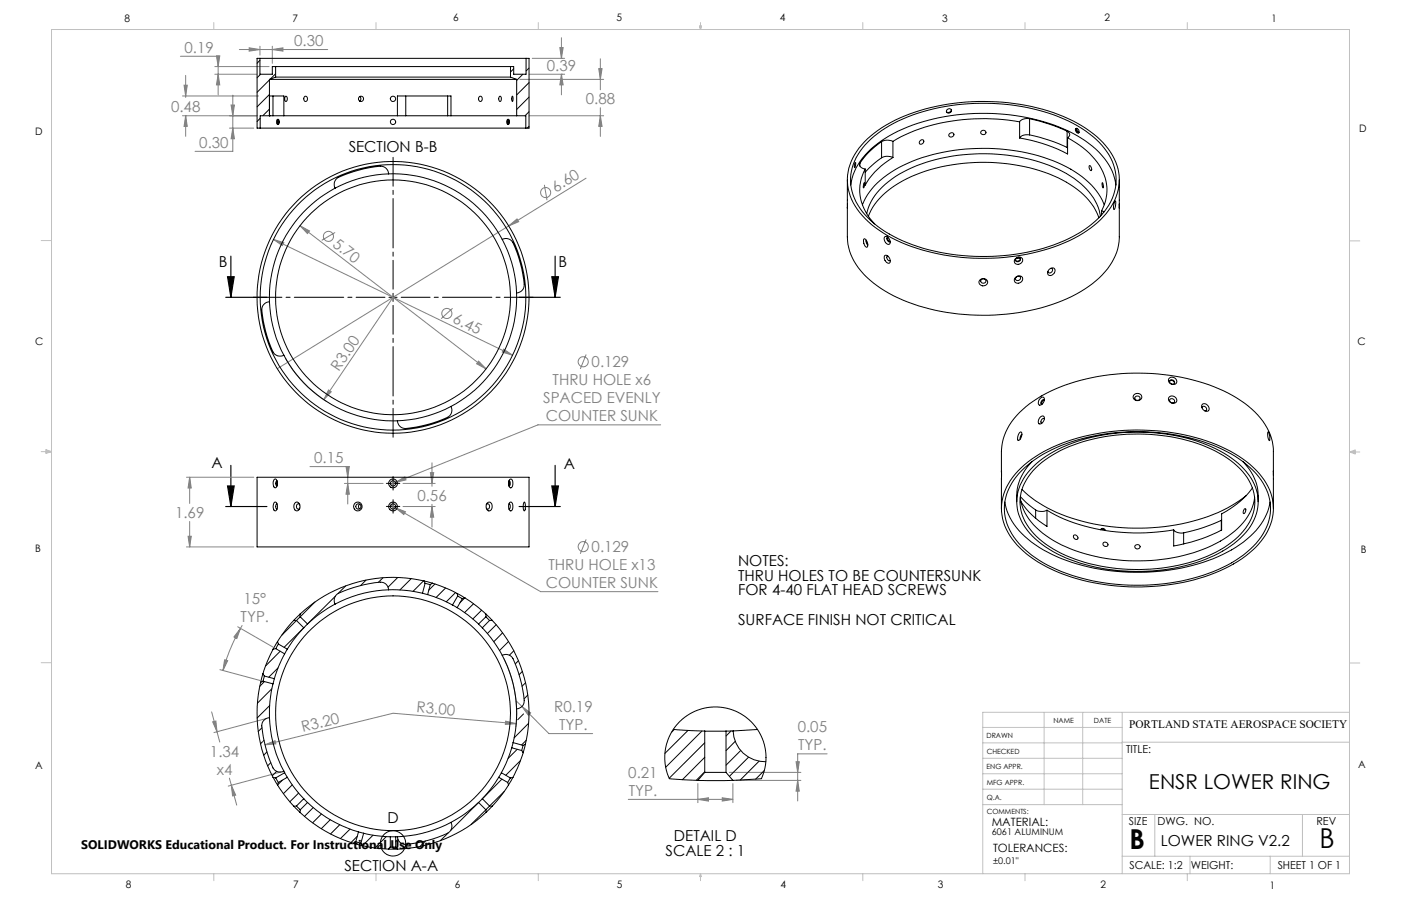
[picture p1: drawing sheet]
<svg xmlns="http://www.w3.org/2000/svg" width="432mm" height="279mm" viewBox="0 0 432 279" stroke-linecap="round" stroke-linejoin="round" font-family="sans-serif">
<g fill="none" stroke="#808080" stroke-width=".31">
<path d="M55.6 17.4h11.6v11.8M66.7 17.2h1l-.5 3.3zM73.8 15.3h27.2M76.8 14.7l3.3 .6-3.3 .5zM80.1 14.3v2.7M83.9 15.3l3.3-.6v1.1zM83.9 14.3v5.2M164 18h10M172.5 14.7h1.1l-.6 3.3zM173 11.6v6.4M173 18h.1M185 18.1v9.6"/>
<path d="M56.2 35.7h23M56.2 29.6h23.5M56.7 26.3h1l-.5 3.3zM57.2 35.7l.5 3.3h-1zM57.2 23.2v6.9M57.2 35.6v6.5M66.2 22.9h12.9M66.2 20.5h16.7M67.2 22.9l.5 3.3h-1zM70.7 39.5h7.5M71.2 32.4h1l-.4 3.3zM71.8 39.5l.4 3.3h-1z"/>
<path d="M71.8 29.4v17.3h-11.7M160.2 24.5h25.9M163.1 35.7h23M163.2 22.9h10.8M173 22.9l.6 3.3h-1.1zM173 22.9v6.3M173 22.9h.1M184.5 21.2h1.1l-.6 3.3zM185 35.7l.6 3.3h-1.1zM185 33.2v8.9M167.8 57l.8 4.7M180.6 55l-95.1 58.7"/>
<path d="M84.3 73.8l73.7 35.7M84.3 73.8l3.2 1-.5 .9zM92.5 69.6l2.9 1.6-.6 .8zM92.5 69.6l57.3 44.2M103.3 71.7l-4.1 2.4M156.8 69.7l2.5-2.2 .6 .9zM121.1 91.7l-21.3 31.6M139.5 95.1l-3.5 3.2M87.9 110.4a38 38 0 0 0 12.7 13.4M147.5 111.4l2.3 2.4-2.9-1.6zM155.2 107.7l2.8 1.8-3.2-.9zM180.7 109.3l-1.8 4.5"/>
<path d="M101.2 120.3l.9 .5-2.3 2.5zM203.6 131h-37.8l-43.9 17.8M57.5 147.2h20.7M58.5 147.2l.4 3.3h-.9zM58.5 147.2v8.1M95.5 143.9h11.7v11.5M106.2 149.1h11.9M106.6 143.9h1.1l-.5 3.3zM107.2 149.1l.5 3.3h-1.1zM120.4 155.8l1.4 .8M121.8 156.6l3.2 1.2-.5 .9zM121.8 156.6l44.8 25.9h36.2"/>
<path d="M121.9 148.8l2.9-1.7 .3 .9zM121.9 148.8l-1.5 .6M124.2 149.1h9.9M124.2 156.2h9.9M132.6 145.8h1.1l-.6 3.3zM133.1 156.2l.6 3.3h-1.1zM133.1 142.7v7.3M133.1 155.5v7.1M57.5 168.7h20.7M58 165.4h.9l-.4 3.3zM58.5 160.8v7.9M180.7 166.3l-1.8 4.5"/>
<path d="M73.3 193.3l10.8 6.2M74.1 193.8l-1.1 3.1-.9-.5zM74.1 193.8l-3.3 6.8-2.1 6.2M74.7 192.8l-.6 1M65.2 219.5l1.7 6.2M67.8 206.5l12.3 3.3M69.2 203.5l1 .3-1.5 3zM155.3 203a38.3 38.3 0 0 1 3.7 21.2M159.1 216.1l1.8 1.8M160.9 217.9l2.6 2-.7 .7zM160.9 217.9l8.3 8.3h13.5M65.5 222.6l1-.2 .4 3.3z"/>
<path d="M66.9 225.7l.8 3.1M70.7 240l.6 2.1M81.7 229.7l3.1-1.3 .2 1zM82.1 221.6l-16.2 4.3M86.5 238.1l-16.2 4.3M155.9 222.4l3.2 .8-3.3 .2zM159.1 223.2l-38-3.2-39.4 9.7M224.8 238.2h22M245.4 234.9h.9l-.4 3.3zM254.9 232.5h-9v14.5M71.3 242.1l1.7 6.2M71.3 242.1l1.3 3.1-.9 .3z"/>
<path d="M193.6 246.5h32.3M215.1 246.5l3.3-.5v1.1zM215.1 241.7v5.8M222.6 246l3.3 .5-3.3 .6zM225.9 241.7v5.8M226.9 240.7h19.9M245.9 240.7l.4 3.3h-.9z"/>
<circle cx="168.2" cy="59.4" r="1.56"/>
<circle cx="101.2" cy="72.9" r="1.54"/>
<circle cx="137.7" cy="96.7" r="1.56"/>
<circle cx="179.8" cy="111.6" r="1.56"/>
<circle cx="179.8" cy="168.6" r="1.56"/>
</g>
<g fill="none" stroke="#000" stroke-width=".31">
<path d="M119.9 91.7h2.5M121.1 90.5v2.5M119.9 156.2h2.5M119.9 149.1h2.5M121.1 147.8v2.5M121.1 154.9v2.5"/>
<circle cx="121.1" cy="260.1" r="3.9"/>
</g>
<path d="M71.2 79v12.7M171.1 79v12.7M69.6 91.7h12.7M70.1 85.3h2.1l-1 6.4zM160 91.7h12.7M170.1 85.3h2l-1 6.4zM69.6 156.2h12.7M70.1 149.9h2.1l-1 6.3zM71.2 143.5v12.7M160 156.2h12.7M170.1 149.9h2l-1 6.3zM171.1 143.5v12.7" fill="none" stroke="#000" stroke-width=".35"/>
<path d="M118.6 91.7h-40.6M121.1 89.2v-40.7M121.1 94.2v40.6M123.6 91.7h40.7" fill="none" stroke="#000" stroke-width=".31" stroke-dasharray="15.2 1.3 1.3 1.3" stroke-dashoffset="6.3"/>
<path d="M119.9 156.2h-.8M119.9 149.1h-.8M121.1 154.9v-.8M121.1 157.4v.8M121.1 147.8v-.8M121.1 150.3v.8M122.4 156.2h.8M122.4 149.1h.8" fill="none" stroke="#000" stroke-width=".31" stroke-dasharray="15.2 1.3 1.3 1.3"/>
<g fill="none" stroke="#c0c0c0" stroke-width=".31">
<path d="M15.9 9.1h400v260.4h-400zM65.9 6.9v2.2M115.9 6.9v2.2M165.9 6.9v2.2M215.6 8h.6l-.3 1.1zM215.7 8l.2 1.1M215.9 6.9v2.2M216 8l-.1 1.1M265.9 6.9v2.2M315.9 6.9v2.2M365.9 6.9v2.2M12.7 74.2h3.2"/>
<path d="M415.9 74.3h3.2M12.7 139.3h3.2M14.2 139.1l1.7 .2M14.2 138.7l1.7 .6-1.7 .5zM15.9 139.3l-1.7 .3M415.9 139.4h3.2M415.9 139.4l1.8-.6v1.2zM415.9 139.4l1.8 .3M417.7 139.2l-1.8 .2M12.7 204.4h3.2M321.8 219.7v28.4M333.7 219.7v28.4"/>
<path d="M345.9 219.7v49.8M415.9 204.5h3.2M415.9 219.7h-113v49.8M302.9 233.9h43M302.9 229.1h43M302.9 224.3h43M302.9 238.6h43M345.9 228.9h70M302.9 248.1h43M302.9 243.4h43M345.9 251.2h70M355.9 251.2v12.9"/>
<path d="M401.4 251.2v12.9M65.9 269.5v2.1M115.9 269.5v2.1M165.9 269.5v2.1M215.9 269.5v2.1M215.9 269.5l.3 .8h-.6zM265.9 269.5v2.1M315.9 269.5v2.1M345.9 264.1h70M365.9 269.5v2.1M366.8 264.1v5.4M391.5 264.1v5.4"/>
</g>
<g fill="#000">
<path d="M170.1 85.3h2l-1 6.4zM70.1 85.3h2.1l-1 6.4z"/>
<path d="M170.1 149.9h2l-1 6.3zM70.1 149.9h2.1l-1 6.3z"/>
</g>
<g fill="#808080">
<path d="M81.7 229.7l3.1-1.3 .2 1z"/>
<path d="M156.8 69.7l2.5-2.2 .6 .9z"/>
<path d="M101.2 120.3l.9 .5-2.3 2.5z"/>
<path d="M155.9 222.4l3.2 .8-3.3 .2z"/>
<path d="M147.5 111.4l-.6 .8 2.9 1.6zM92.5 69.6l2.3 2.4 .6-.8z"/>
<path d="M58.5 147.2l.4 3.3h-.9zM58 165.4h.9l-.4 3.3zM107.2 149.1l.5 3.3h-1.1zM106.6 143.9h1.1l-.5 3.3zM133.1 156.2l.6 3.3h-1.1zM132.6 145.8h1.1l-.6 3.3zM121.9 148.8l3.2-.8-.3-.9zM121.8 156.6l2.7 2.1 .5-.9zM74.1 193.8l-1.1 3.1-.9-.5zM69.2 203.5l1 .3-1.5 3zM65.5 222.6l1-.2 .4 3.3zM71.3 242.1l1.3 3.1-.9 .3zM160.9 217.9l1.9 2.7 .7-.7zM185 35.7l.6 3.3h-1.1zM184.5 21.2h1.1l-.6 3.3zM173 22.9l.6 3.3h-1.1zM172.5 14.7h1.1l-.6 3.3zM71.2 32.4h1l-.4 3.3zM71.8 39.5l.4 3.3h-1zM56.7 26.3h1l-.5 3.3zM57.2 35.7l.5 3.3h-1zM67.2 22.9l.5 3.3h-1zM66.7 17.2h1l-.5 3.3zM245.4 234.9h.9l-.4 3.3zM245.9 240.7l.4 3.3h-.9z"/>
<path d="M84.3 73.8l2.7 1.9 .5-.9zM155.2 107.7l-.4 .9 3.2 .9z"/>
<path d="M215.1 246.5l3.3-.5v1.1zM222.6 246l3.3 .5-3.3 .6z"/>
<path d="M76.8 14.7l3.3 .6-3.3 .5zM83.9 15.3l3.3-.6v1.1z"/>
</g>
<g fill="none" stroke="#000" stroke-width=".31">
<path d="M80.1 18h82M80.1 18h-.9v21.5h1M80.1 18.6l-.9 .9M80.1 18v4.9h3.8v-2.4h1M162.1 18h1v21.5h-1M162.1 18v4.9h-3.8v-2.4h-1M80.2 39.5h81.9M80.2 36.5l-1 1M80.3 22.9l-1.1 1.1M83 29.6h4.5v6.1M83 35.7h.1M83 24.5h76.2"/>
<path d="M83 35.7h1.1M83 24.7l-3.8 3.8M83 29.1l-3.8 3.8M83 33.7l-2 2M83 24.5v11.2M83 35.7h-2.8v3.8M84.1 35.7h3.4M84.1 29.6v6.1M84.9 23.8h72.4M84.9 20.5h72.4M84.9 22.8l-1.6 1.6M84.9 20.5v3.3"/>
<path d="M84.9 23.8l-1.9 .7M85.4 36.9a.58 .58 0 0 1 .7 .2 .58 .58 0 0 1 0 .8l-.3 .5a.96 .96 0 0 1-.4-1.5zM85.4 36.9v1.3M85.5 36.8a1.13 1.13 0 0 1 0 1.5M87.5 35.7h35M88 29.7a.85 .85 0 0 1 .6 .8 .85 .85 0 0 1-.5 .8 1.26 1.26 0 0 1-.1-1.6zM94 29.7a.75 .75 0 0 1 .8 .8 .75 .75 0 0 1-.9 .7l-.3-.9zM110.9 29.8a.86 .86 0 0 1-.1 1.4M122.5 35.7v-6.1h16.5v6.1M122.5 35.7h2.6M125.1 35.7h12.9M125.1 29.6v6.1"/>
<path d="M138 35.7h1M138 29.6v6.1M139 35.7h20.2M147.7 29.8a.76 .76 0 0 1 1 .5 .76 .76 0 0 1-.6 1 .87 .87 0 0 1-.4-1.5zM154 29.7a.86 .86 0 0 1 .5 .8 .86 .86 0 0 1-.5 .8 1.2 1.2 0 0 1 0-1.6zM156.5 36.8a.87 .87 0 0 1 .5 .8 .87 .87 0 0 1-.5 .8 1.15 1.15 0 0 1 0-1.6zM156.7 36.8a1.22 1.22 0 0 0 0 1.5M156.8 36.9v1.3M157.3 23.8l1.9 .7M157.3 20.5v3.3M157.9 29.7a1.1 1.1 0 0 1 .1 1.5l-.1 .1-.2-.4zM158.3 21.2l-1 1"/>
<path d="M159.2 35.7h2.9v3.8M159.2 24.5v11.2M161.1 22.9l-1.9 1.9M163.1 21l-1 .9M163.1 25.5l-3.9 3.8M163.1 30l-3.9 3.8M163.1 34.5l-1.3 1.2M163.1 38.9l-.6 .6M293.2 33.9a.87 .87 0 0 1-.6 .7 .87 .87 0 0 1-.9-.2M314.3 37.6a59.7 59.7 0 0 0-37.9 5.3l-1.2 .7M314.3 37.6v4.9M317.3 36.6a54.8 54.8 0 0 1 11.6 3.9"/>
<path d="M317.3 36.6a3 3 0 0 0-3 1M317.3 36.6v5M331.6 39.7a.83 .83 0 0 1 .8 .4 .83 .83 0 0 1-.1 1 1.04 1.04 0 0 1-.7-1.4zM331.8 39.6l.7 1.3a1.03 1.03 0 0 1-.7-1.3zM103.3 58a38.1 38.1 0 0 0-20.3 35.1M119.8 53.6a38.1 38.1 0 0 1 35 20.2M119.8 53.6a2.41 2.41 0 0 0-2.6-2.3 39.5 39.5 0 0 0-13.3 3.7l-.8 1.2-.1 .9 .3 .9M119.8 53.6a37.7 37.7 0 0 0-16.5 4.4M261.2 55.5v8.7v-1.3M262.2 57a19.8 19.8 0 0 1 9.4-13.6 57.6 57.6 0 0 1 32.4-8.4 57 57 0 0 1 30.5 8.4 20 20 0 0 1 9.4 13.6M263.6 50.1l.1 1.1-.3 .5-.1-.8zM265 50.4a1.48 1.48 0 0 0 1.7 1.7"/>
<path d="M265 50.4v.8M266.4 56.3v1.1l-.3 .6zM266.7 52.1a14 14 0 0 0 2.9 17M267.4 42.8a48.6 48.6 0 0 1 26.6-10.9 64.6 64.6 0 0 1 38 6.1 24 24 0 0 1 12.6 14.1 16.8 16.8 0 0 1-6.3 16.5 49.8 49.8 0 0 1-27.1 10.6 63.7 63.7 0 0 1-37.8-6.6 23.8 23.8 0 0 1-11.7-13.2 16.4 16.4 0 0 1 5.7-16.6zM268.4 42.9a48.3 48.3 0 0 1 26.5-10.6 62.7 62.7 0 0 1 37.1 6.5 22.8 22.8 0 0 1 11.5 13 16 16 0 0 1-5.8 16.3 46.2 46.2 0 0 1-24.6 10.3 64.1 64.1 0 0 1-37.7-5.5 25 25 0 0 1-12.4-12.7 15.5 15.5 0 0 1 4.5-16.4zM271.7 43.7a23.9 23.9 0 0 0-6.7 6.7M271.7 48.6l-3 2.4-2 2.2M271.7 43.7v4.9M275.2 43.6a3.8 3.8 0 0 0-3.5 .1M275.2 48.6a23.9 23.9 0 0 0-8.5 8.5v-5M275.2 48.6a3.8 3.8 0 0 0-3.5 0M275.2 43.6v5"/>
<path d="M283.7 43.3a.63 .63 0 0 1 1 .1 .63 .63 0 0 1-.4 .9 .62 .62 0 0 1-1-.1 .62 .62 0 0 1 .4-.9zM292.7 41.2a.75 .75 0 0 1 1-.2 .75 .75 0 0 1 .2 1 .75 .75 0 0 1-1 .3l-.4-.4zM317.3 41.6a52.2 52.2 0 0 1 11.6 3.9M317.3 41.6a3 3 0 0 0-3 .9M328.9 40.5a1.06 1.06 0 0 1 .8 .9 1.06 1.06 0 0 1-.7 1.1M328.9 40.5v5M328.9 45.5h.1M329 42.5a22.7 22.7 0 0 1 11.6 12.4 13.3 13.3 0 0 1-1.1 10.2M329 42.5v5a49.1 49.1 0 0 0-14.7-5M335.8 51.1a.98 .98 0 0 1 .4 1.5 1.25 1.25 0 0 1-.4-1.5zM339.7 56.3l.3 .8v.9l-.3-.6zM345 55.5v8.7v-1.4"/>
<path d="M154.8 73.8a2.45 2.45 0 0 1 3.3 1.1 38.5 38.5 0 0 1 3.4 13.4l-.3 .9-.7 .7-1.3 .4M154.8 73.8a37.9 37.9 0 0 1 4.4 16.5M261.2 64v9a18.2 18.2 0 0 0 8 14.3 53.8 53.8 0 0 0 29.9 9.8 62.4 62.4 0 0 0 33.9-7.1 22.8 22.8 0 0 0 11.7-14.4l.3-2.2v-9.4M265.8 63.1a22.6 22.6 0 0 1 11.3-11.5 60.6 60.6 0 0 1 41.3-4 36.9 36.9 0 0 1 18.8 10.4l2 2.8 1.1 2.3M266.2 73.7a1.68 1.68 0 0 1 1.2 2.4l-.2 .1a2.03 2.03 0 0 1-1-2.5zM267 74.1l.1 1 .4 .4M267.1 65.9a19.6 19.6 0 0 1 10.1-12.2 56.5 56.5 0 0 1 40-4.6 35.2 35.2 0 0 1 18.5 10.1 14.8 14.8 0 0 1 3.5 7.4M267.7 66.7a22.7 22.7 0 0 1 12-11.7 57.4 57.4 0 0 1 47.7 .5 21.5 21.5 0 0 1 11.3 11.7M272.6 78.9a1.43 1.43 0 0 1 1.5 .4 1.43 1.43 0 0 1 .3 1.6l-.2 .2a1.62 1.62 0 0 1-1.6-2.2zM272.7 73.1a1.48 1.48 0 0 1 1.4 .6 1.48 1.48 0 0 1 0 1.6 1.58 1.58 0 0 1-1.4-2.2zM273.6 73.1a.8 .8 0 0 0-.1 1 .8 .8 0 0 0 .9 .4 .99 .99 0 0 1-.8-1.3M273.6 79a.82 .82 0 0 0-.1 .9 .82 .82 0 0 0 .9 .4"/>
<path d="M312.9 79.8a1.15 1.15 0 0 1 1.6-.5 1.15 1.15 0 0 1 .5 1.6 1.2 1.2 0 0 1-1.5 .6 1.2 1.2 0 0 1-.8-1.4zM313.1 79.8l1.3-.2a.85 .85 0 0 1-.5 .9 .85 .85 0 0 1-.9-.2M313.1 79.7a.75 .75 0 0 1 1-.4 .75 .75 0 0 1 .4 1 .75 .75 0 0 1-1 .4l-.5-.3zM339.5 65.1l.8 .2M339.5 65.1v1.2M343.6 62h.2l.1 .6-.5 2a2.41 2.41 0 0 1 .2-2.6zM83 93.1a2.47 2.47 0 0 0-2.3 2.5 38.5 38.5 0 0 0 3.7 13.3l1.2 .8 1 .1 .9-.3M83 93.1a38.2 38.2 0 0 0 4.5 16.4M159.2 90.3a38.1 38.1 0 0 1-20.2 35M301.9 86.5a1.26 1.26 0 0 1 1.8-.5 1.26 1.26 0 0 1 .4 1.8 1.28 1.28 0 0 1-1.7 .2 1.28 1.28 0 0 1-.5-1.5zM312.9 85.6a1.15 1.15 0 0 1 1.6-.5 1.15 1.15 0 0 1 .5 1.6 1.2 1.2 0 0 1-1.5 .6 1.2 1.2 0 0 1-.8-1.4zM313.1 85.5a.75 .75 0 0 1 1-.4 .75 .75 0 0 1 .4 1 .75 .75 0 0 1-1 .4l-.5-.3z"/>
<path d="M323.2 83.3l.3-.3a.98 .98 0 0 1 1.5-.1 .98 .98 0 0 1-.2 1.5 1 1 0 0 1-1.5 .5 1 1 0 0 1-.1-1.6zM323.8 82.8a.7 .7 0 0 1 .6 .8 .7 .7 0 0 1-.9 .6l-.4-.1-.1-.4M87.5 109.5a38 38 0 0 0 35 20.3M360.2 116.8a1.36 1.36 0 0 1 1.8-.3 1.36 1.36 0 0 1 .5 1.8 1.44 1.44 0 0 1-1.7 0 1.44 1.44 0 0 1-.6-1.5zM360.5 117.5a.87 .87 0 0 1 1.4 .6M360.6 117.3a.73 .73 0 0 1 1.3 .1 .73 .73 0 0 1-.6 1.1l-.8-.6zM139 125.3a2.48 2.48 0 0 1-1 3.4 38.5 38.5 0 0 1-13.4 3.4l-1-.3-.7-.7-.4-1.3M139 125.3a38.5 38.5 0 0 1-16.5 4.5M314.3 133.3l.4-.1a2.04 2.04 0 0 1-.8 2.6 2.11 2.11 0 0 1 .4-2.5zM315 133.9l-.5 .7v.8M320.5 128.7a.77 .77 0 0 1 1.4 0 1.69 1.69 0 0 1-1.6 2l-.3-.8zM320.6 122.8l1-.3a1.54 1.54 0 0 1-1.3 2.4l-.3-.9z"/>
<path d="M321.9 129.2a.82 .82 0 0 0-.9 .3 .82 .82 0 0 0 .1 1M321.9 123.3a.83 .83 0 0 0-.9 .4 .83 .83 0 0 0 .1 1 1.07 1.07 0 0 1 .8-1.3M349.7 121.6a1.24 1.24 0 0 1 1.7-.1 1.24 1.24 0 0 1 .2 1.7 1.24 1.24 0 0 1-1.8 .2 1.24 1.24 0 0 1-.1-1.8zM360.5 122.3a1.29 1.29 0 0 1 1.8 .2 1.29 1.29 0 0 1-.1 1.8 1.34 1.34 0 0 1-1.6-.4 1.34 1.34 0 0 1-.1-1.6zM360.6 123.1a.74 .74 0 0 1 1.3 .1 .74 .74 0 0 1-.6 1.1l-.8-.6zM370.5 125.8a.71 .71 0 0 1 1.1-.2 .71 .71 0 0 1-.1 1.1h-.2M370.7 124.6a1.41 1.41 0 0 1 1.6 .5 1.41 1.41 0 0 1 0 1.7 1.47 1.47 0 0 1-1.6-.6 1.47 1.47 0 0 1 0-1.6zM390.8 133.2a2.68 2.68 0 0 1 .4 2.7 3.9 3.9 0 0 1-.4-2.7zM79.2 147.2h83.9v21.5h-83.9zM84.5 147.9l.2-.2a1.58 1.58 0 0 1 .3 2.7 1.4 1.4 0 0 1-.7-2.2zM84.5 155l.2-.2a1.6 1.6 0 0 1 .3 2.7 1.4 1.4 0 0 1-.7-2.2zM85.4 155.4a1.08 1.08 0 0 0 0 1.6"/>
<path d="M85.4 148.3a1.04 1.04 0 0 0 0 1.6M85.4 148.4l-.1 .6 .1 .8M91.1 155a1.25 1.25 0 0 1 1.3 .5 1.25 1.25 0 0 1-.1 1.5 .98 .98 0 0 1-1.3 .4 .98 .98 0 0 1-.4-1.3zM92.4 155.7a.57 .57 0 0 0-.8-.3 .57 .57 0 0 0-.2 .8 .57 .57 0 0 0 .2 .7 .57 .57 0 0 0 .8-.2M110.8 155.5l-.3 .7 .3 .7M149.9 155.6a.61 .61 0 0 1 .8-.1 .61 .61 0 0 1 .2 .8l-.3 .7-.7-.3M150.1 155.2a.97 .97 0 0 1 1.3-.2 .97 .97 0 0 1 .3 1.3 .97 .97 0 0 1-.8 1.3 .97 .97 0 0 1-1.1-1.2zM156.8 148.4l.2 .4-.2 1M156.9 155.4a1.07 1.07 0 0 1 0 1.6M156.9 148.3a1.03 1.03 0 0 1 0 1.6M157.1 147.9l.5-.2a1.85 1.85 0 0 1-.2 2.8 1.89 1.89 0 0 1-.3-2.6zM157.1 155l.2-.2a1.66 1.66 0 0 1 .3 2.7l-.2 .1a1.87 1.87 0 0 1-.3-2.6z"/>
<path d="M161.6 154.8a2.92 2.92 0 0 1 0 2.8 2.75 2.75 0 0 1 0-2.8zM308.6 145.5v-6.3a18.4 18.4 0 0 1 7.6-13.8 51.3 51.3 0 0 1 27.6-10 62.2 62.2 0 0 1 37.4 7.3 22.5 22.5 0 0 1 10.9 13.5l.4 2.1v7.2M308.7 146.6v-1.3l-.1 11.5M309.7 154.8a20 20 0 0 0 9.4 13.2 58.1 58.1 0 0 0 34.2 8.5 55 55 0 0 0 29.9-9.3 19.6 19.6 0 0 0 8.2-12.4M314.5 153.4a17.8 17.8 0 0 0 9 12.5 53.1 53.1 0 0 0 31.2 7 45.5 45.5 0 0 0 25.9-9.1 16 16 0 0 0 6.1-10.4M314.5 153.1l1.7 1.8 3 2.4M314.6 144.4a48 48 0 0 1 26.5-11.2 65.5 65.5 0 0 1 38.1 5.9 24.4 24.4 0 0 1 12.8 14.1 16.5 16.5 0 0 1-6 16.5 49.2 49.2 0 0 1-26.8 10.8 64.3 64.3 0 0 1-37.9-6.4 23.3 23.3 0 0 1-12.3-14.2 16.2 16.2 0 0 1 5.6-15.5zM314.6 154.7a24.1 24.1 0 0 0 8.1 7.6v-5M314.9 145.1a44 44 0 0 1 23.9-11 63.8 63.8 0 0 1 40.8 6 22.9 22.9 0 0 1 11.5 13 15.6 15.6 0 0 1-4.8 15.4 44 44 0 0 1-23.9 11 63.8 63.8 0 0 1-40.8-5.9 22.9 22.9 0 0 1-11.5-13.1 15.6 15.6 0 0 1 4.8-15.4zM315 151a43.1 43.1 0 0 0 22 10.6 64.9 64.9 0 0 0 41.2-4.9l3.8-2.3 2.1-1.5M318.1 142.4a15.1 15.1 0 0 0-4.7 12.3M318.4 144a41.4 41.4 0 0 1 23.3-10.1 57.3 57.3 0 0 1 35.5 5.8 20.1 20.1 0 0 1 10.4 12.6 15.1 15.1 0 0 1-6.2 14.5 46.6 46.6 0 0 1-28 9.3 53.1 53.1 0 0 1-31.2-7.5 17.8 17.8 0 0 1-8.8-13 14.7 14.7 0 0 1 5-11.6z"/>
<path d="M319.2 144.3a39.4 39.4 0 0 1 21.3-9.6 57.9 57.9 0 0 1 34.1 4.4 21.6 21.6 0 0 1 11.6 12 13.9 13.9 0 0 1-4.7 14.5 41.8 41.8 0 0 1-23.4 9.6 55.7 55.7 0 0 1-33.4-5.9 19.3 19.3 0 0 1-10.1-12.4 14 14 0 0 1 4.6-12.6zM319.2 157.3a3.8 3.8 0 0 0 3.5 0M319.2 157.3v2.5M322.7 157.3a56.4 56.4 0 0 0 33.9 6.8l5.1-.7M383.1 142.4a15.4 15.4 0 0 1 4.7 12.3M383.5 157l.1-.1a.71 .71 0 0 1 .1 1.2l-.3 .3a.9 .9 0 0 1 .1-1.4zM386 150.5a26 26 0 0 1-9.5 8v4.9a48.2 48.2 0 0 1-14.8 5v-5M392.5 146.6v-1.4v11.6M112.8 178.9l-1.7 1.7M118 178.2l-1.4 1.4M122.6 178.1l-3 3M126.8 178.4l-3.5 3.5"/>
<path d="M130.5 179.1l-3.2 3.3M130.7 179.1l2.6 .7M130.7 179.1a42 42 0 0 0-38.2 10.3M130.7 179.1l.3 .8M131 179.9l1.6 .4M131 179.9l-.8 3.1M133.3 179.8l4.8 1.8 2.8 1.4M133.3 179.8l-.7 .5M330.9 165.2a.81 .81 0 0 1 1 .1 .81 .81 0 0 1 .1 1 .93 .93 0 0 1-1.1-1.1zM339.2 163.3a.86 .86 0 0 1 .9-.3 .86 .86 0 0 1 .6 .6M339.2 163.4l.9-.2 .5 .4M361.7 163.4a3.1 3.1 0 0 0 3.1 .9"/>
<path d="M364.8 164.3v3.4M376.4 160.5a50.9 50.9 0 0 1-11.6 3.8M376.4 160.5v3M376.5 160.4l-.1 .1M85.5 197.8l-1.3 2.4M85.5 197.8l.3 .8M85.8 198.6l-.8 1.4M85.8 198.6l2.7 1.6M90.6 191.3l-2.7 3.2-2.4 3.3M90.6 191.3h.8M91.4 191.3l2.2 2.3M91.4 191.3l-4.6 4.6"/>
<path d="M92.5 189.4l-1.9 1.9M92.5 189.4v.8M92.5 190.2l-1.1 1.1M92.5 190.2l2.3 2.2M93.6 193.6l-3.3 4-1.8 2.6M93.6 193.6l-6 6M94.8 192.4l-1.2 1.2M97.1 185.6l-4.6 4.6M103.3 186.3a38.9 38.9 0 0 0-8.5 6.1M103.4 183.9l-8.6 8.5M106.5 180.7l-2.3 2.4M119.8 181.9a2.41 2.41 0 0 0-2.6-2.4 39.5 39.5 0 0 0-13.3 3.7l-.8 1.2-.1 1 .3 .9"/>
<path d="M119.8 181.9a39 39 0 0 1 10.4 1.1M119.8 181.9a37.7 37.7 0 0 0-16.5 4.4M130.2 183l1.6 .4M131.8 183.4a35.2 35.2 0 0 1 7.7 3.2M132.6 180.3l-.8 3.1M134.1 180.1l-1.9 1.9M137.3 181.3l-2.9 3M139.5 186.6l1.4 .8M140.4 182.7l-2.9 2.9M140.9 183l2.4 1.4M140.9 187.4l3.4 2.3 3.2 2.7M140.9 183l.2 .8"/>
<path d="M141.1 183.8l1.4 .8M141.1 183.8l-1.6 2.8M142.5 184.6l-1.6 2.8M143.3 184.4l3.3 2.3 3.2 2.7M143.3 184.4l-.8 .2M143.3 184.4l-1.5 1.4M145.9 186.2l-2.7 2.7M147.5 192.4l1.2 1.2M148.4 188.2l-2.7 2.7M148.7 193.6a40.3 40.3 0 0 1 6.1 8.5M149.8 190.2l1.1 1.1M149.8 190.2l-2.3 2.2"/>
<path d="M149.8 189.4l1.9 1.9M149.8 189.4v.8M150.9 191.3l-2.2 2.3M151.7 191.3a41.8 41.8 0 0 1 10.2 38.2M151.7 191.3h-.8M152.9 192.7l-2.7 2.7M154.9 195.2l-2.7 2.7M156.7 197.8l-2.7 2.8M80.3 210.4a42 42 0 0 0 3.9 29.3M81 207.8l-.7 2.6M81 207.8l.5 .7M81.1 210.1l-.8 .3"/>
<path d="M81.1 210.1l3 .8M81.5 208.5l-.4 1.6M81.5 208.5l3.1 .8M81.5 210.2l-1.5 1.5M83.1 217.6l-3.9 3.8M83.8 212.4l-4.5 4.5M84.1 210.9a37.2 37.2 0 0 0-1.1 10.4M84.2 200.2l-1.8 3.7-1.4 3.9M84.6 209.3l-.5 1.6M85 200l-.8 .2M85 200l2.7 1.6M85.7 206l-2.9 2.8"/>
<path d="M86.4 200.8l-4.6 4.6M87.7 201.6l-1.8 3.8-1.3 3.9M88.5 200.2l-.8 1.4M154.8 202.1a2.45 2.45 0 0 1 3.3 1 38.5 38.5 0 0 1 3.4 13.4l-.6 1.3-.8 .6-.9 .2M154.8 202.1a37.9 37.9 0 0 1 4.4 16.5M158.4 200.7l-1.4 1.4M159.2 218.6a38.6 38.6 0 0 1-1 10.4M159.8 203.8l-1 1M161 207l-1 1.1M162 210.6l-1.1 1M162.7 214.3l-1.2 1.2M80.8 224.4l-1.2 1.2"/>
<path d="M80.9 228.7l-.6 .7M81.4 228.3l-.3 .2M82.3 231.9l-1 1M83 221.3a2.47 2.47 0 0 0-2.3 2.6 38.5 38.5 0 0 0 3.7 13.3l1.2 .8 1 .1 .9-.3M83 221.3a38.2 38.2 0 0 0 4.5 16.5M83.5 235.2l-1 1M84.2 239.7l1.3 2.4M84.2 239.7l.8 .2M85 239.9l.8 1.4M85.3 237.9l-1.4 1.3M87.5 237.8l.2 .5M87.7 238.3l.8 1.4"/>
<path d="M87.7 238.3l-2.7 1.6M88.5 239.7a36.7 36.7 0 0 0 5.1 6.6M88.5 239.7l-2.7 1.6M153.7 239.7l-2.4 3.5-2.6 3.1M153.7 239.7l2.8 1.6M154.5 238.3l-.8 1.4M154.5 238.3l2.8 1.6M157.3 239.9l-.8 1.4M157.7 230.6l-1.8 4.9-1.4 2.8M157.7 230.6l3.1 .9M158.1 239.7l-1.4 2.4M158.1 239.7l-.8 .2"/>
<path d="M158.2 229l-.5 1.6M158.2 229l3 .9M159.4 231.1l-2.8 2.8M160.4 234.6l-4.5 4.5M160.8 231.5l.5 .6M161.2 229.9l-.4 1.6M161.3 232.1l-1.8 4.9-1.4 2.7M161.4 220.2l-1.8 1.8M161.9 229.5l-.6 2.6M161.9 229.5l-.7 .4M162.2 228.3l-1.4 1.4M162.9 223.1l-4.4 4.4"/>
<path d="M207.5 224.9l9.7 .6M207.8 225l-.8 .8M212 225.3l-7.1 7M216.3 225.5l-11.1 11.1M217.2 229.1l-10.9 10.9M217.2 233.5l-6.9 7M217.2 238l-2.6 2.6M217.2 238.2h6.6M217.2 225.5h6.6M217.2 238.2l-2.1 2.5M217.2 225.5v12.7M223.8 238.2l2.1 2.5"/>
<path d="M223.8 225.5v12.7M225.3 225.4l-1.5 1.6M226 225.4a9.8 9.8 0 0 0 10 9.5M226 225.4l-2.2 .1M226.6 228.6l-2.8 2.9M228.3 231.5l-4.5 4.5M230.7 233.5l-5.9 5.9M233.5 225l-7.5 .4M234 234.7l-5.9 5.9M235.5 237.6l-2.6 2.7M85.5 242.1l2.4 3.4 2.7 3.1M85.8 241.3l-.3 .8"/>
<path d="M87 240.6l-1.5 1.5M90.1 242l-2.8 2.8M90.6 248.6l1.9 1.9M91.4 248.6l1.1 1.1M91.4 248.6h-.8M92 244.6l-2.7 2.7M92.5 250.5a42.2 42.2 0 0 0 16.5 9.6M92.5 249.7v.8M93.6 246.3l1.2 1.2M93.6 246.3l-2.2 2.3M94.8 247.5a37.4 37.4 0 0 0 15.7 9M94.8 247.5l-2.3 2.2"/>
<path d="M96.5 249.1l-2.7 2.7M99.1 251l-2.8 2.8M101.8 252.8l-2.8 2.8M104.7 254.4l-2.8 2.8M107.9 255.7l-3 2.9M109.6 259.6l1.6 .4M109.6 259.6l-.6 .5M110.1 257.9l-1.9 1.9M110.5 256.5l1.6 .5M110.5 256.5l-.9 3.1M112.1 257l4.1 .7 4.1 .4M112.1 257l-.9 3"/>
<path d="M115 257.6l-3.3 3.2M119 258l-3.5 3.5M120.3 258.1h1.7M120.3 258.1v3.1M122 258.1h.5M122 258.1v3.1M122.7 258.8l-.7 .8M131.1 259.4l-1.7 1.7M138.1 256.9l-2.4 2.4M139 253.6a2.48 2.48 0 0 1-1 3.4 38.5 38.5 0 0 1-13.4 3.4l-1-.3-.7-.7-.4-1.3M139 253.6a38.5 38.5 0 0 1-16.5 4.5M147.5 247.5a37.2 37.2 0 0 1-8.5 6.1"/>
<path d="M147.5 247.5l2.3 2.2M147.5 247.5l-8.6 8.6M148.7 246.3l-1.2 1.2M148.7 246.3l2.2 2.3M149.8 249.7v.8M149.8 249.7l-4.6 4.6M149.8 250.5a42 42 0 0 1-27.3 11.4M150.9 248.6l-1.1 1.1M150.9 248.6h.8M151.7 248.6l-1.9 1.9M154.7 240.3l-6 6M155.5 244l-4.6 4.6"/>
<path d="M156.5 241.3l.2 .8M156.7 242.1l-1.7 2.6-3.3 3.9M215.1 240.7l-8.8-.6-.8-2-.5-2.7-.1-2.6 .2-2.1 .9-2.9 .8-1.7 1.2-1.9 2.1-2.2 2.5-1.9 2-1 2.7-.8 2.5-.3 2.6 .1 2.3 .5 2.3 .8 2.5 1.5 2 1.6 1.7 2.1 1.4 2.4 1 2.8 .4 2.5v2.7l-.3 2.3-1 2.8-8.8 .6M215.1 240.7h10.8M109 260.1l2.6 .7M111.2 260l.4 .8M111.6 260.8l5.1 .9 3.1 .2M119.8 261.9h2.7M120.3 261.2h1.7M120.3 261.2l-.5 .7M120.3 261.2l-.6 .7M122 261.2l.5 .7"/>
<path d="M125.7 260.3l-1.5 1.5"/>
<circle cx="111.3" cy="30.5" r=".8"/>
<circle cx="121.1" cy="30.5" r=".82"/>
<circle cx="121.1" cy="37.6" r=".82"/>
<circle cx="292.4" cy="34.2" r=".74"/>
<circle cx="303.1" cy="40.9" r=".75"/>
<circle cx="121.1" cy="91.7" r="41.9"/>
<circle cx="121.1" cy="91.7" r="36.2"/>
<circle cx="121.1" cy="91.7" r="41"/>
<circle cx="303" cy="86.7" r=".76"/>
<circle cx="350.5" cy="122.8" r=".77"/>
<circle cx="110.3" cy="156.2" r="1.34"/>
<circle cx="110.5" cy="156.2" r=".82"/>
<circle cx="121.1" cy="156.2" r="1.36"/>
<circle cx="121.1" cy="149.1" r=".82"/>
<circle cx="121.1" cy="156.2" r=".83"/>
<circle cx="121.1" cy="149.1" r="1.37"/>
<circle cx="340.8" cy="167.8" r=".74"/>
<circle cx="350.6" cy="168.6" r=".76"/>
<circle cx="121.1" cy="220" r="36.2"/>
</g>
<g font-size="8.5">
<text x="348.1" y="261.8">B</text>
<text x="406.7" y="261.6">B</text>
</g>
<text font-size="6.3" x="354.1" y="243.4">ENSR LOWER RING</text>
<g font-size="4.7" fill="#808080">
<text x="56.9" y="16.3">0.19</text>
<text x="90.7" y="14.2">0.30</text>
<text x="168.5" y="21.9">0.39</text>
<text x="52.7" y="34.6">0.48</text>
<text x="180.5" y="32.2">0.88</text>
<text x="61.4" y="45.6">0.30</text>
<text x="171.3" y="59.5" transform="rotate(-32 171.3 59.5)">6.60</text>
<text x="102.2" y="75.8" transform="rotate(38 102.2 75.8)">5.70</text>
<text x="139.3" y="99.3" transform="rotate(26 139.3 99.3)">6.45</text>
<text x="182.3" y="113.3">0.129</text>
<text x="104.5" y="114.6" transform="rotate(-56 104.5 114.6)">R3.00</text>
<text x="170.3" y="118.9">THRU HOLE x6</text>
<text x="167.4" y="124.4">SPACED EVENLY</text>
<text x="168.2" y="130">COUNTER SUNK</text>
<text x="96.8" y="142.9">0.15</text>
<text x="128.6" y="154.5">0.56</text>
<text x="53.9" y="159.8">1.69</text>
<text x="182.3" y="170.3">0.129</text>
<text x="169" y="175.9">THRU HOLE x13</text>
<text x="168.2" y="181.4">COUNTER SUNK</text>
<text x="74.2" y="191.8">TYP.</text>
<text x="75" y="186.2">15°</text>
<text x="128.3" y="219.6" transform="rotate(5 128.3 219.6)">R3.00</text>
<text x="170.8" y="219.6">R0.19</text>
<text x="93.3" y="225.8" transform="rotate(-14 93.3 225.8)">R3.20</text>
<text x="172.4" y="225.2">TYP.</text>
<text x="245.9" y="225.9">0.05</text>
<text x="64.7" y="233.4">1.34</text>
<text x="246" y="231.4">TYP.</text>
<text x="66.8" y="238.9">x4</text>
<text x="193.7" y="239.9">0.21</text>
<text x="193.8" y="245.5">TYP.</text>
</g>
<g font-size="4.7">
<text x="107.5" y="46.9">SECTION B-B</text>
<text x="67.5" y="82.5">B</text>
<text x="172.2" y="82.5">B</text>
<text x="65.2" y="144.3">A</text>
<text x="173.8" y="144.5">A</text>
<text x="227.5" y="174.6">NOTES:</text>
<text x="227.5" y="179.1">THRU HOLES TO BE COUNTERSUNK</text>
<text x="227.5" y="183.6">FOR 4-40 FLAT HEAD SCREWS</text>
<text x="227.5" y="192.7">SURFACE FINISH NOT CRITICAL</text>
<text x="119.4" y="253.8">D</text>
<text x="205.1" y="263.9">SCALE 2 : 1</text>
<text x="207.7" y="259.4">DETAIL D</text>
<text x="357.8" y="260.8">LOWER RING V2.2</text>
<text x="106.1" y="268.6">SECTION A-A</text>
</g>
<text font-size="3.8" x="25" y="261.9">SOLIDWORKS Educational Product. For Instructional Use Only</text>
<g font-size="3.5">
<text x="348" y="224.4">PORTLAND STATE AEROSPACE SOCIETY</text>
<text x="305.7" y="254.8">MATERIAL:</text>
<text x="306.1" y="262.6">TOLERANCES:</text>
</g>
<g font-size="3.4">
<text x="347.1" y="232.3">TITLE:</text>
<text x="347.9" y="254.3">SIZE</text>
<text x="356.7" y="254.4">DWG. NO.</text>
<text x="405.7" y="254.5">REV</text>
<text x="348.1" y="267.9">SCALE: 1:2</text>
<text x="367" y="268">WEIGHT:</text>
<text x="393.8" y="267.9">SHEET 1 OF 1</text>
</g>
<g font-size="3.2">
<text x="38.3" y="6.7">8</text>
<text x="90.2" y="6.7">7</text>
<text x="139.7" y="6.5">6</text>
<text x="190" y="6.5">5</text>
<text x="240.4" y="6.5">4</text>
<text x="290.4" y="6.7">3</text>
<text x="340.4" y="6.5">2</text>
<text x="391.9" y="6.7">1</text>
<text x="10.9" y="41.6">D</text>
<text x="418.9" y="40.7">D</text>
<text x="10.9" y="106.3">C</text>
<text x="418.4" y="106.4">C</text>
<text x="10.8" y="170.2">B</text>
<text x="419.4" y="170.6">B</text>
<text x="10.8" y="237.2">A</text>
<text x="418.6" y="236.8">A</text>
<text x="38.8" y="273.8">8</text>
<text x="90.4" y="273.8">7</text>
<text x="140.2" y="273.8">6</text>
<text x="190.1" y="273.9">5</text>
<text x="240.5" y="273.8">4</text>
<text x="289" y="273.9">3</text>
<text x="339.1" y="273.8">2</text>
<text x="391.4" y="274.1">1</text>
</g>
<g font-size="2.8">
<text x="305.7" y="257.6">6061 ALUMINUM</text>
<text x="306.1" y="266.6">±0.01&quot;</text>
</g>
<g font-size="2.2">
<text x="304.1" y="227.7">DRAWN</text>
<text x="324.7" y="222.9">NAME</text>
<text x="337.2" y="222.9">DATE</text>
<text x="304.1" y="232.6">CHECKED</text>
<text x="304" y="237.2">ENG APPR.</text>
<text x="304.2" y="241.9">MFG APPR.</text>
<text x="304.1" y="246.7">Q.A.</text>
<text x="304.1" y="250.9">COMMENTS:</text>
</g>
</svg>
